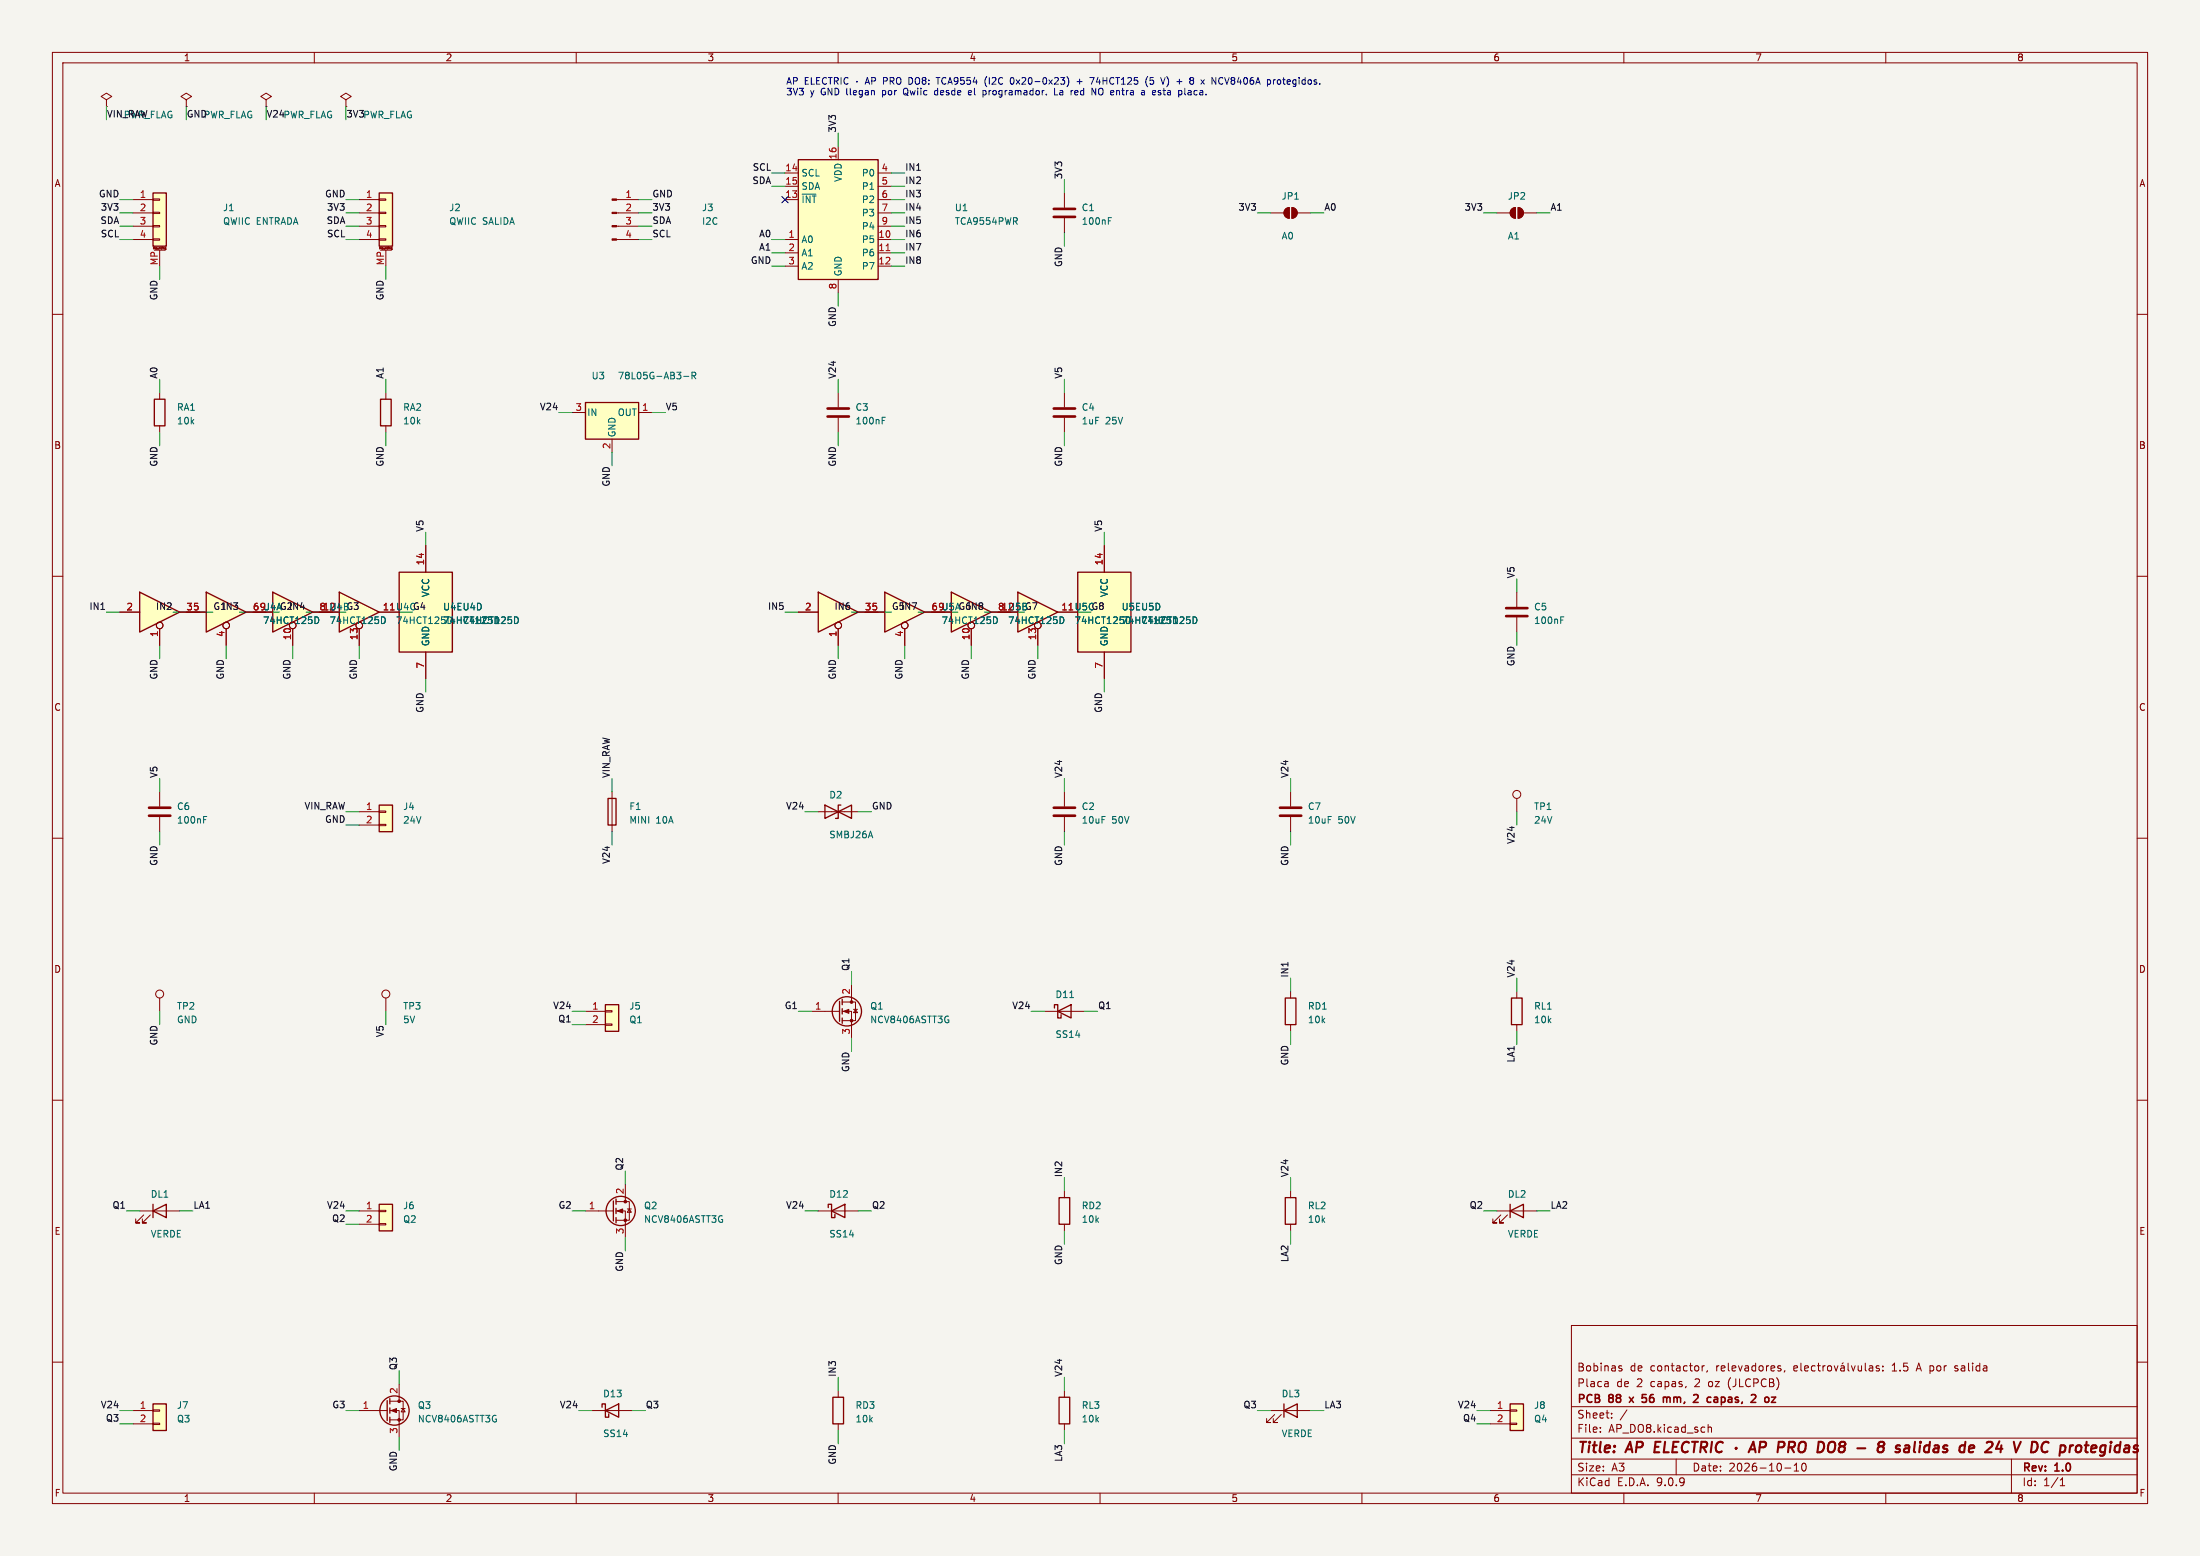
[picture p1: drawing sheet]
<svg xmlns="http://www.w3.org/2000/svg" width="420mm" height="297mm" viewBox="0 0 420 297" stroke-linecap="round" stroke-linejoin="round" font-family="sans-serif">
<path d="M0 0h420v297h-420z" fill="#f5f4ef" stroke="#f5f4ef" stroke-width=".19"/>
<g fill="none" stroke="#840000" stroke-width=".19">
<path d="M10 10h400v277h-400zM12 12h396v273h-396zM60 10v2M110 10v2M160 10v2M210 10v2M260 10v2M310 10v2M360 10v2M10 60h2M408 60h2M10 110h2"/>
<path d="M408 110h2M10 160h2M408 160h2M10 210h2M408 210h2M300 253h108v32h-108zM10 260h2M242.6 269.2h7.6M243.3 270l-1.5 1.5h.8h-.8v-.7M244.6 270l-1.5 1.5h.7h-.7v-.7M300 278.5h108M300 274.5h108"/>
<path d="M300 268.5h108M305.5 273.2v.2M305.5 272.5v.1M306.8 263.7l.2 .2v.8M307 264.6l-.1 .1M307 264l-.1 .1M307.7 270.5v.2M307.7 269.8v.1M309.1 261.1l.5 .2 .1 .1-.1 .2-.4 .1M309.1 260.8h.5M310.6 269.1l-1.3 1.9M320 278.5v3"/>
<path d="M324.9 260.7v1M325.4 260.7l-.3 .1-.2 .2M325.9 261.6l-.1 .3M326.1 271.9v1.5M326.1 272.5l.2-.1 .4 .1v.9M339.6 261.2l.3 .1 .1 .2-.2 .2h-.3M339.6 260.7l.3 .1M340.7 261.6l-.1 .3M342.4 261.2l.8-.2-.1-.2-.4-.1-.3 .2 .1 .7h.6M342.5 279.7l.4-.4v1.5M343.8 260.2v1.3l.2 .2M344.1 279.4l.2-.1a.8 .8 0 0 1 .5 .7 .8 .8 0 0 1-.5 .8l-.2-.2-.2-.4z"/>
<path d="M344.5 261.2l.7-.2v-.2l-.5-.1-.2 .2 .1 .7h.6M346.5 260.8l-.4-.1-.3 .3 .1 .6h.6M346.9 260.7h.6M347.2 260.2v1.3l.3 .2M348 260.7v1M348.4 260.7l-.2 .1-.2 .2M349 260.8l.4-.1 .3 .3v.4l-.3 .3-.4-.1-.1-.2zM350.2 260.7l.3 1 .4-1M351.4 260.8h.6l.1 .9M351.9 260.1l-.2 .2M352.1 261l-.5 .1a.29 .29 0 0 0-.2 .3 .29 .29 0 0 0 .2 .3l.5-.1M352.8 260.2v1.3l.2 .2"/>
<path d="M353.4 260.7l.4 1 .4-1M354.7 260.7l.1 .9 .4 .1 .2-.2M355.4 260.7v1M356.1 260.2v1.3l.2 .2M356.9 260.8h.5l.1 .9M357.5 261l-.5 .1a.29 .29 0 0 0-.2 .3 .29 .29 0 0 0 .2 .3l.5-.1M358.7 260.8l-.3-.1-.2 .2v.2l.5 .2v.3h-.5M359.4 261.5v.2M359.4 260.8v.1M368.6 260.7h.3l.3 .3-.1 .5-.5 .2M369.9 260.8l.3-.1 .3 .3v.4l-.3 .3-.3-.1-.2-.2zM371.2 260.7v1"/>
<path d="M371.6 260.7l-.3 .1-.1 .2M373.2 261.6l.4 .1M373.4 260.7l-.2 .2 .2 .3M384 278.5v6.5M408 260h2M60 285v2M110 285v2M160 285v2M210 285v2M260 285v2M300 281.5h108M310 285v2"/>
<path d="M340.7 280.2h1.2M342.5 280.8h.9M360 285v2M393.3 283.6h.9M393.3 282.5l.4-.4v1.5"/>
</g>
<g fill="none" stroke="#840000" stroke-width=".4">
<path d="M315.9 276.2h.7M317 275.2h-.9l-.3 2h1M317.9 275.2l-.3 2h1M319.4 276.2h.6M320.4 275.2h-.9l-.3 2h1M322.4 275.4a.88 .88 0 0 0-1 0 .88 .88 0 0 0-.3 .9 .69 .69 0 0 0 .3 .8 .69 .69 0 0 0 .8-.1M323 275.2h1.2M323.6 275.2l-.3 2M324.7 276.3h.8a.55 .55 0 0 0 .4-.5 .55 .55 0 0 0-.3-.6h-.8l-.2 2M325.2 276.3l.5 .9M326.8 275.2l-.2 2M328.9 275.4a.88 .88 0 0 0-1 0 .88 .88 0 0 0-.4 .9 .69 .69 0 0 0 .4 .8 .69 .69 0 0 0 .8-.1"/>
<path d="M331.4 276.3v.2M333.8 277.2l.9-2 .4 2M334.1 276.6h.9M335.9 276.3h.8a.55 .55 0 0 0 .4-.5 .55 .55 0 0 0-.3-.6h-.7l-.3 2M339.5 276.3h.7a.55 .55 0 0 0 .5-.5 .55 .55 0 0 0-.4-.6h-.7l-.3 2M341.5 276.3h.7M342.3 275.2h-.7l-.3 2M349.6 275.2h.4l.3 .3M350.3 276.5l-.2 .4-.4 .3M358.6 276.3l-.2 .5 .2 .3M358.7 276l-.1-.4a.64 .64 0 0 1 1.1-.2v.3l-.2 .3M362.7 276a.49 .49 0 0 0-.8 .3l.1 .1 .6 .2 .1 .3-.3 .3-.6-.1"/>
<path d="M367.6 276l-.2 .3-.1 .5 .3 .4M379.3 275.4l.3-.2h.5l.2 .2 .1 .4-.2 .3-1.2 1.1h1.2M385.8 275.2l-.9 2M402.9 275.9l-.1 1.3"/>
</g>
<g fill="none" stroke="#840000" stroke-width=".3">
<path d="M311 266.7l.8 1M311.8 266.7l-.8 1M313.7 266.8h.5M314.2 267.6l-.5 .1M314.3 266.2h-.8v.7M317.8 266.7l.3 .1 .1 .1M318.2 266.9l.2-.2 .4 .1v.1M318.2 266.9v.8M323.3 266.3l.6-.1 .3 .3M327.4 266.7h.3l.2 .2v.8M327.9 267.6l-.5 .1M327.9 267l-.5 .1"/>
<path d="M334.3 266.3l.6-.1 .3 .3M337.4 266.7l-.4 .1-.1 .2 .1 .5 .4 .2"/>
</g>
<path d="M245.1 269.2l2.5-1.2v2.5zM245.1 268v2.5" fill="none" stroke="#840000" stroke-width=".25"/>
<path d="M288.3 268h2.5v5h-2.5z" fill="#ffffc2"/>
<g fill="none" stroke="#840000" stroke-width=".25">
<path d="M157.5 153.7v2.5l5.1-2.5v2.5zM160.5 153.7h-.5v2.5h-.5M160.3 191.1v3.8M160.8 190.8v1M160.8 192.5v1M160.8 194.3v1M201.3 192.4v-.6h.6v2.5h.7v-.6M201.9 193l2.6-1.2v2.5zM158.1 230.5v-.6h.6v2.5h.7v-.6M158.7 231.1l2.6-1.2v2.5zM202.2 228.6h2v5.1h-2zM245.4 228.6h2v5.1h-2z"/>
<path d="M159 266.7h2v5.1h-2zM202.2 266.7h2v5.1h-2zM288.3 268h2.5v5h-2.5z"/>
<circle cx="161.7" cy="193" r="2.79"/>
</g>
<g fill="none" stroke="#840000" stroke-width=".19">
<path d="M66 19.1l1.1-.7-1.1-.6-1 .6 1 .7v1.2M66 20.3h.1M156.2 154.9h7.6M203.2 151.1v2.8M203.2 156v2.8M154.9 193h5.4M160.8 191.3h2.5v3.5h-2.5M160.8 193h1.8v5.1M162.6 188v3.3M162.9 192.7h.8M163.3 192.7l.4 .6h-.8zM199.4 193h7.6"/>
<path d="M156.2 231.1h7.6M203.2 227.3v1.3M203.2 233.7v1.2M246.4 227.3v1.3M246.4 233.7v1.2M160 265.4v1.3M160 271.8v1.2M203.2 265.4v1.3M203.2 271.8v1.2M284.5 269.2h3.8M284.5 271.8h3.8M288.3 269.1h1.3v.3h-1.3z"/>
<path d="M288.3 271.7h1.3v.2h-1.3z"/>
</g>
<path d="M201.2 154.2h4M201.2 155.7h4" fill="none" stroke="#840000" stroke-width=".51"/>
<g fill="#840000" stroke="#840000" stroke-width=".19">
<path d="M161 193l1.1-.3v.7z"/>
<circle cx="162.6" cy="191.3" r=".25"/>
<circle cx="162.6" cy="194.8" r=".25"/>
</g>
<path d="M180.9 194.7h.2v.4l-.2 .1M180.9 193.9l.2 .1M204.2 190.4h.7" fill="none" stroke="#006464" stroke-width=".19"/>
<path d="M194.3 113l7.6 3.8-7.6 3.9z" fill="#ffffc2"/>
<path d="M194.3 113l7.6 3.8-7.6 3.9z" fill="none" stroke="#840000" stroke-width=".25"/>
<g fill="none" stroke="#840000" stroke-width=".19">
<path d="M190.5 116.8h3.8M201.9 116.8h3.8M198.1 120v3.2"/>
<circle cx="198.1" cy="119.4" r=".63"/>
</g>
<path d="M228.1 117.7a.68 .68 0 0 1 .4 .7 .68 .68 0 0 1-.4 .6" fill="none" stroke="#006464" stroke-width=".19"/>
<path d="M205.7 109.2h10.2v15.3h-10.2z" fill="#ffffc2"/>
<g fill="none" stroke="#840000" stroke-width=".25">
<path d="M205.7 109.2h10.2v15.3h-10.2zM245.4 190.5h2v5.1h-2zM288.5 190.5h2.1v5.1h-2.1zM117.1 229.2v3.8M117.6 228.9v1M117.6 230.6v1M117.6 232.4v1M288.3 231.1l2.5-1.2v2.5zM288.3 229.9v2.5M73.9 267.3v3.8M74.4 267v1M74.4 268.7v1"/>
<path d="M74.4 270.5v1"/>
<circle cx="118.5" cy="231.1" r="2.79"/>
<circle cx="75.3" cy="269.2" r="2.79"/>
</g>
<g fill="none" stroke="#840000" stroke-width=".19">
<path d="M210.8 104.1v5.1M210.8 124.5v5M246.4 151.1v2.8M246.4 156v2.8M289.6 152.4v2.5M246.4 189.2v1.3M246.4 195.6v1.3M289.6 189.2v1.3M289.6 195.6v1.3M111.8 231.1h5.3M117.6 229.4h2.5v3.5h-2.5M117.6 231.1h1.8v5.1"/>
<path d="M119.4 226.1v3.3M119.8 230.8h.7M120.1 230.8l.4 .6h-.7zM285.7 231.1h7.7M286.5 231.9l-1.5 1.5h.7h-.7v-.7M287.8 231.9l-1.5 1.5h.7h-.7v-.7M68.6 269.2h5.3M74.4 267.5h2.6v3.5h-2.6M74.4 269.2h1.8v5.1M76.2 264.2v3.3M76.6 268.9h.7M77 268.9l.3 .6h-.7z"/>
<circle cx="289.6" cy="151.6" r=".76"/>
</g>
<path d="M244.3 154.2h4.1M244.3 155.7h4.1" fill="none" stroke="#840000" stroke-width=".51"/>
<g fill="#840000" stroke="#840000" stroke-width=".19">
<path d="M117.9 231.1l1-.3v.7z"/>
<path d="M74.7 269.2l1-.3v.7z"/>
<circle cx="119.4" cy="229.4" r=".25"/>
<circle cx="119.4" cy="232.9" r=".25"/>
<circle cx="76.2" cy="267.5" r=".25"/>
<circle cx="76.2" cy="271" r=".25"/>
</g>
<path d="M137.7 232.8h.2v.4l-.2 .1M137.8 232l.1 .1M94.5 270.9h.3v.4l-.3 .1M94.6 270.1l.1 .1" fill="none" stroke="#006464" stroke-width=".19"/>
<path d="M52.1 113l7.6 3.8-7.6 3.9z" fill="#ffffc2"/>
<path d="M52.1 113l7.6 3.8-7.6 3.9z" fill="none" stroke="#840000" stroke-width=".25"/>
<g fill="none" stroke="#840000" stroke-width=".19">
<path d="M48.3 116.8h3.8M59.7 116.8h3.8M55.9 120v3.2"/>
<circle cx="55.9" cy="119.4" r=".63"/>
</g>
<path d="M39.4 113l7.6 3.8-7.6 3.9z" fill="#ffffc2"/>
<path d="M39.4 113l7.6 3.8-7.6 3.9z" fill="none" stroke="#840000" stroke-width=".25"/>
<g fill="none" stroke="#840000" stroke-width=".19">
<path d="M35.6 116.8h3.8M47 116.8h3.8M43.2 120v3.2M30.5 151.1v2.8M30.5 156v2.8"/>
<circle cx="43.2" cy="119.4" r=".63"/>
</g>
<path d="M73.1 117.7a.68 .68 0 0 1 .5 .7 .68 .68 0 0 1-.5 .6M38.9 156.5h.4M38.9 155.8h.6" fill="none" stroke="#006464" stroke-width=".19"/>
<path d="M28.4 154.2h4.1M28.4 155.7h4.1" fill="none" stroke="#840000" stroke-width=".51"/>
<path d="M72.4 153.7h2.5v5.1h-2.5z" fill="#ffffc2"/>
<path d="M72.4 153.7h2.5v5.1h-2.5zM116.1 152.4h1.5v5.1h-1.5z" fill="none" stroke="#840000" stroke-width=".25"/>
<path d="M68.6 154.9h3.8M68.6 157.5h3.8M72.4 154.8h1.3v.3h-1.3zM72.4 157.4h1.3v.2h-1.3zM116.8 151.1v7.7" fill="none" stroke="#840000" stroke-width=".19"/>
<path d="M115.6 191.8h2.5v5.1h-2.5z" fill="#ffffc2"/>
<path d="M115.6 191.8h2.5v5.1h-2.5z" fill="none" stroke="#840000" stroke-width=".25"/>
<path d="M111.8 193h3.8M111.8 195.6h3.8M115.6 192.9h1.2v.3h-1.2zM115.6 195.5h1.2v.2h-1.2z" fill="none" stroke="#840000" stroke-width=".19"/>
<path d="M76.2 109.2h10.2v15.3h-10.2z" fill="#ffffc2"/>
<path d="M76.2 109.2h10.2v15.3h-10.2z" fill="none" stroke="#840000" stroke-width=".25"/>
<path d="M81.3 104.1v5.1M81.3 124.5v5" fill="none" stroke="#840000" stroke-width=".19"/>
<path d="M29.2 268h2.5v5h-2.5z" fill="#ffffc2"/>
<path d="M29.2 231.1l2.5-1.2v2.5zM29.2 229.9v2.5M29.2 268h2.5v5h-2.5z" fill="none" stroke="#840000" stroke-width=".25"/>
<g fill="none" stroke="#840000" stroke-width=".19">
<path d="M30.5 190.5v2.5M73.7 190.5v2.5M26.7 231.1h7.6M27.4 231.9l-1.5 1.5h.8h-.8v-.7M28.7 231.9l-1.5 1.5h.7h-.7v-.7M25.4 269.2h3.8M25.4 271.8h3.8M29.2 269.1h1.3v.3h-1.3zM29.2 271.7h1.3v.2h-1.3z"/>
<circle cx="30.5" cy="189.7" r=".76"/>
<circle cx="73.7" cy="189.7" r=".76"/>
</g>
<path d="M72.4 229.9h2.5v5h-2.5z" fill="#ffffc2"/>
<path d="M72.4 229.9h2.5v5h-2.5z" fill="none" stroke="#840000" stroke-width=".25"/>
<path d="M50.8 19.1l1-.7-1-.6-1 .6 1 .7v1.2M50.8 20.3h.1M68.6 231.1h3.8M68.6 233.7h3.8M72.4 231h1.3v.3h-1.3zM72.4 233.6h1.3v.2h-1.3z" fill="none" stroke="#840000" stroke-width=".19"/>
<path d="M64.8 113l7.6 3.8-7.6 3.9z" fill="#ffffc2"/>
<path d="M64.8 113l7.6 3.8-7.6 3.9z" fill="none" stroke="#840000" stroke-width=".25"/>
<g fill="none" stroke="#840000" stroke-width=".19">
<path d="M61 116.8h3.8M72.4 116.8h3.8M68.6 120v3.2"/>
<circle cx="68.6" cy="119.4" r=".63"/>
</g>
<path d="M98.5 117.7a.68 .68 0 0 1 .5 .7 .68 .68 0 0 1-.5 .6" fill="none" stroke="#006464" stroke-width=".19"/>
<path d="M26.7 113l7.6 3.8-7.6 3.9z" fill="#ffffc2"/>
<path d="M29.5 76.2h2v5.1h-2zM26.7 113l7.6 3.8-7.6 3.9zM114.9 268.6v-.6h.7v2.5h.6v-.6M115.6 269.2l2.5-1.2v2.5z" fill="none" stroke="#840000" stroke-width=".25"/>
<g fill="none" stroke="#840000" stroke-width=".19">
<path d="M30.5 74.9v1.3M30.5 81.3v1.3M22.9 116.8h3.8M34.3 116.8h3.8M30.5 120v3.2M113 269.2h7.6"/>
<circle cx="30.5" cy="119.4" r=".63"/>
</g>
<path d="M60.4 117.7a.68 .68 0 0 1 .5 .7 .68 .68 0 0 1-.5 .6" fill="none" stroke="#006464" stroke-width=".19"/>
<path d="M111.8 76.8h10.1v7h-10.1z" fill="#ffffc2"/>
<path d="M111.8 76.8h10.1v7h-10.1z" fill="none" stroke="#840000" stroke-width=".25"/>
<path d="M117.7 38.1h4.2M117.7 40.6h4.2M117.7 43.2h4.2M117.7 45.7h4.2M109.2 78.7h2.6M121.9 78.7h2.6M116.8 83.8v2.6" fill="none" stroke="#840000" stroke-width=".19"/>
<path d="M130.5 71.8h1M132.1 71.7h.6l.1-.2v-.3l-.7-.2v1.3M132.4 71.7l.4 .6" fill="none" stroke="#006464" stroke-width=".19"/>
<g fill="#840000" stroke="#840000" stroke-width=".19">
<path d="M116.8 38h.9v.2h-.9z"/>
<path d="M116.8 40.5h.9v.3h-.9z"/>
<path d="M116.8 43.1h.9v.2h-.9z"/>
<path d="M116.8 45.6h.9v.2h-.9z"/>
</g>
<path d="M72.4 36.8h2.5v10.2h-2.5z" fill="#ffffc2"/>
<path d="M72.4 36.8h2.5v10.2h-2.5zM72.6 76.2h2.1v5.1h-2.1z" fill="none" stroke="#840000" stroke-width=".25"/>
<g fill="none" stroke="#840000" stroke-width=".19">
<path d="M20.3 19.1l1-.7-1-.6-1 .6 1 .7v1.2M35.6 19.1l1-.7-1-.6-1.1 .6 1.1 .7v1.2M20.3 20.3h.1M35.6 20.3h.1M68.6 38.1h3.8M72.4 38h1.3v.2h-1.3zM68.6 40.6h3.8M68.6 43.2h3.8M68.6 45.7h3.8M72.4 40.5h1.3v.3h-1.3zM72.4 43.1h1.3v.2h-1.3zM72.4 45.6h1.3v.2h-1.3z"/>
<path d="M72.6 47.8h2.1M73.7 47.8v3M74.7 47.7h.1M74.8 47.3l-.1 .1 .1 .1M74.8 47.3h.1M74.8 47.6v.1M74.8 47.3v.3M74.8 47.5h.1M73.7 74.9v1.3M73.7 81.3v1.3"/>
</g>
<path d="M29.2 36.8h2.5v10.2h-2.5z" fill="#ffffc2"/>
<path d="M29.2 36.8h2.5v10.2h-2.5z" fill="none" stroke="#840000" stroke-width=".25"/>
<g fill="none" stroke="#840000" stroke-width=".19">
<path d="M25.4 38.1h3.8M29.2 38h1.3v.2h-1.3zM288.6 39.9l.7-.3v2.1a1.02 1.02 0 0 1-.9-.7 1.02 1.02 0 0 1 .2-1.1zM289.8 39.6a1.02 1.02 0 0 1 1 1 1.02 1.02 0 0 1-1 1.1zM25.4 40.6h3.8M25.4 43.2h3.8M25.4 45.7h3.8M29.2 40.5h1.3v.3h-1.3zM29.2 43.1h1.3v.2h-1.3zM29.2 45.6h1.3v.2h-1.3zM29.5 47.8h2M30.5 47.8v3"/>
<path d="M31.5 47.5h.1M31.5 47.4v.1M31.5 47.7h.1M31.5 47.3v.1M31.5 47.3h.1M31.6 47.3h.1v.3M31.6 47.3h-.1M31.7 47.6l-.1 .1M31.7 47.5h-.1M285.7 40.6h2.6M290.8 40.6h2.6M160 74.9v2.8"/>
<path d="M160 79.8v2.8M289.6 113v2.8M289.6 117.9v2.8"/>
</g>
<path d="M158 78h4.1M158 79.5h4.1M287.5 116.1h4.1M287.5 117.6h4.1" fill="none" stroke="#840000" stroke-width=".51"/>
<path d="M168.4 79.6h.6M168.4 80.3h.4M298 118.4h.4M298 117.7h.6" fill="none" stroke="#006464" stroke-width=".19"/>
<g fill="#840000" stroke="#840000" stroke-width=".19">
<path d="M288.6 39.9l.7-.3v2.1a1.02 1.02 0 0 1-.9-.7 1.02 1.02 0 0 1 .2-1.1z"/>
<path d="M289.8 39.6a1.02 1.02 0 0 1 1 1 1.02 1.02 0 0 1-1 1.1z"/>
</g>
<path d="M156.2 113l7.6 3.8-7.6 3.9z" fill="#ffffc2"/>
<path d="M156.2 113l7.6 3.8-7.6 3.9z" fill="none" stroke="#840000" stroke-width=".25"/>
<g fill="none" stroke="#840000" stroke-width=".19">
<path d="M245.4 39.9l.7-.3v2.1a1.02 1.02 0 0 1-.9-.7 1.02 1.02 0 0 1 .2-1.1zM246.6 39.6a1.02 1.02 0 0 1 1 1 1.02 1.02 0 0 1-1 1.1zM242.6 40.6h2.5M247.6 40.6h2.6M152.4 116.8h3.8M163.8 116.8h3.8M160 120v3.2"/>
<circle cx="160" cy="119.4" r=".63"/>
</g>
<path d="M190 117.7a.68 .68 0 0 1 .4 .7 .68 .68 0 0 1-.4 .6" fill="none" stroke="#006464" stroke-width=".19"/>
<g fill="#840000" stroke="#840000" stroke-width=".19">
<path d="M245.4 39.9l.7-.3v2.1a1.02 1.02 0 0 1-.9-.7 1.02 1.02 0 0 1 .2-1.1z"/>
<path d="M246.6 39.6a1.02 1.02 0 0 1 1 1 1.02 1.02 0 0 1-1 1.1z"/>
</g>
<path d="M181.6 113l7.6 3.8-7.6 3.9z" fill="#ffffc2"/>
<path d="M181.6 113l7.6 3.8-7.6 3.9z" fill="none" stroke="#840000" stroke-width=".25"/>
<g fill="none" stroke="#840000" stroke-width=".19">
<path d="M177.8 116.8h3.8M189.2 116.8h3.8M185.4 120v3.2"/>
<circle cx="185.4" cy="119.4" r=".63"/>
</g>
<path d="M152.4 30.5h15.2v22.8h-15.2z" fill="#ffffc2"/>
<path d="M152.4 30.5h15.2v22.8h-15.2z" fill="none" stroke="#840000" stroke-width=".25"/>
<g fill="none" stroke="#840000" stroke-width=".19">
<path d="M149.9 33h2.5M149.9 35.6h2.5M149.9 38.1h2.5M160 27.9v2.6M167.6 33h2.6M167.6 35.6h2.6M167.6 38.1h2.6M203.2 36.8v2.8M149.9 45.7h2.5M149.9 48.3h2.5M149.9 50.8h2.5M160 53.3v2.6"/>
<path d="M167.6 45.7h2.6M167.6 48.3h2.6M167.6 50.8h2.6M167.6 40.6h2.6M167.6 43.2h2.6M203.2 41.7v2.8M203.2 74.9v2.8M203.2 79.8v2.8"/>
</g>
<path d="M169.2 47.8h.7" fill="none" stroke="#a90000" stroke-width=".19"/>
<path d="M201.2 39.9h4M201.2 41.4h4M201.2 78h4M201.2 79.5h4" fill="none" stroke="#840000" stroke-width=".51"/>
<path d="M211.6 42.2h.4M211.6 41.5h.6" fill="none" stroke="#006464" stroke-width=".19"/>
<path d="M168.9 113l7.6 3.8-7.6 3.9z" fill="#ffffc2"/>
<path d="M168.9 113l7.6 3.8-7.6 3.9z" fill="none" stroke="#840000" stroke-width=".25"/>
<g fill="none" stroke="#840000" stroke-width=".19">
<path d="M22.9 116.8h3.8M34.3 116.8h5.1M47 116.8h5.1M59.7 116.8h5.1M72.4 116.8h3.8M81.3 104.1v5.1M152.4 116.8h3.8M163.8 116.8h5.1M176.5 116.8h5.1M189.2 116.8h5.1M201.9 116.8h3.8M210.8 104.1v5.1"/>
<path d="M30.5 120v3.2M43.2 120v3.2M55.9 120v3.2M68.6 120v3.2M81.3 124.5v5M160 120v3.2M172.7 120v3.2M185.4 120v3.2M198.1 120v3.2M210.8 124.5v5"/>
<circle cx="30.5" cy="119.4" r=".63"/>
<circle cx="43.2" cy="119.4" r=".63"/>
<circle cx="55.9" cy="119.4" r=".63"/>
<circle cx="68.6" cy="119.4" r=".63"/>
<circle cx="160" cy="119.4" r=".63"/>
<circle cx="172.7" cy="119.4" r=".63"/>
<circle cx="185.4" cy="119.4" r=".63"/>
<circle cx="198.1" cy="119.4" r=".63"/>
</g>
<path d="M60.4 117.7a.68 .68 0 0 1 .5 .7 .68 .68 0 0 1-.5 .6M73.1 117.7a.68 .68 0 0 1 .5 .7 .68 .68 0 0 1-.5 .6M98.5 117.7a.68 .68 0 0 1 .5 .7 .68 .68 0 0 1-.5 .6M190 117.7a.68 .68 0 0 1 .4 .7 .68 .68 0 0 1-.4 .6M202.7 117.7a.68 .68 0 0 1 .4 .7 .68 .68 0 0 1-.4 .6M228.1 117.7a.68 .68 0 0 1 .4 .7 .68 .68 0 0 1-.4 .6" fill="none" stroke="#006464" stroke-width=".19"/>
<g fill="none" stroke="#009600" stroke-width=".19">
<path d="M20.3 20.3v2.6M22.9 38.1h2.5M35.6 20.3v2.6M50.8 20.3v2.6M66 20.3v2.6M66 38.1h2.6M121.9 38.1h2.6M147.3 35.6h2.6M147.3 33h2.6M160 25.4v2.5M170.2 35.6h2.5M170.2 33h2.5"/>
<path d="M170.2 38.1h2.5M203.2 34.3v2.5M22.9 43.2h2.5M22.9 40.6h2.5M22.9 45.7h2.5M30.5 50.8v2.5M66 43.2h2.6M66 40.6h2.6M66 45.7h2.6M73.7 50.8v2.5M121.9 43.2h2.6M121.9 40.6h2.6"/>
<path d="M121.9 45.7h2.6M147.3 45.7h2.6M147.3 50.8h2.6M147.3 48.3h2.6M160 55.9v2.5M170.2 43.2h2.5M170.2 40.6h2.5M170.2 45.7h2.5M170.2 50.8h2.5M170.2 48.3h2.5M203.2 44.5v2.5M240 40.6h2.6"/>
<path d="M250.2 40.6h2.5M283.2 40.6h2.5M293.4 40.6h2.5M30.5 72.4v2.5M73.7 72.4v2.5M106.7 78.7h2.5M124.5 78.7h2.5M160 72.4v2.5M203.2 72.4v2.5M30.5 82.6v2.5M73.7 82.6v2.5M116.8 86.4v2.5"/>
<path d="M160 82.6v2.5M203.2 82.6v2.5M20.3 116.8h2.6M33 116.8h2.6M38.1 116.8h2.5M45.7 116.8h2.6M58.4 116.8h2.6M81.3 101.6v2.5M149.9 116.8h2.5M162.6 116.8h2.5M167.6 116.8h2.6M175.3 116.8h2.5"/>
<path d="M188 116.8h2.5M210.8 101.6v2.5M289.6 110.5v2.5M30.5 123.2v2.5M43.2 123.2v2.5M55.9 123.2v2.5M68.6 123.2v2.5M81.3 129.5v2.6M160 123.2v2.5M172.7 123.2v2.5M185.4 123.2v2.5M198.1 123.2v2.5"/>
<path d="M210.8 129.5v2.6M289.6 120.7v2.5M30.5 148.6v2.5M30.5 158.8v2.5M66 154.9h2.6M66 157.5h2.6M116.8 148.6v2.5M116.8 158.8v2.5M153.7 154.9h2.5M163.8 154.9h2.6M203.2 148.6v2.5M203.2 158.8v2.5"/>
<path d="M246.4 148.6v2.5M246.4 158.8v2.5M289.6 154.9v2.6M30.5 193v2.6M73.7 193v2.6M109.2 193h2.6M109.2 195.6h2.6M152.4 193h2.5M162.6 185.4v2.6M162.6 198.1v2.6M196.8 193h2.6M207 193h2.5"/>
<path d="M246.4 186.7v2.5M246.4 196.9v2.5M289.6 186.7v2.5M289.6 196.9v2.5M24.1 231.1h2.6M34.3 231.1h2.5M66 231.1h2.6M66 233.7h2.6M109.2 231.1h2.6M119.4 223.5v2.6M119.4 236.2v2.6M153.7 231.1h2.5"/>
<path d="M163.8 231.1h2.6M203.2 224.8v2.5M203.2 234.9v2.6M246.4 224.8v2.5M246.4 234.9v2.6M283.2 231.1h2.5M293.4 231.1h2.5M22.9 269.2h2.5M22.9 271.8h2.5M66 269.2h2.6M76.2 261.6v2.6M76.2 274.3v2.6"/>
<path d="M110.5 269.2h2.5M120.6 269.2h2.6M160 262.9v2.5M160 273v2.6M203.2 262.9v2.5M203.2 273v2.6M240 269.2h2.6M250.2 269.2h2.5M281.9 269.2h2.6M281.9 271.8h2.6"/>
</g>
<path d="M149.3 37.5l1.2 1.2M150.5 37.5l-1.2 1.2" fill="none" stroke="#000084" stroke-width=".19"/>
<g fill="none" stroke="#0000c2" stroke-width=".19">
<path d="M150.2 16.1l.4-1.3 .5 1.3M150.3 15.7h.6M151.5 15.5l.6-.1 .1-.2v-.3l-.7-.1v1.3M153.7 15.4h.5M154.3 14.8h-.6v1.3h.6M154.9 14.8v1.3h.6M155.9 15.4h.4M156.5 14.8h-.6v1.3h.6M157.8 14.9a.6 .6 0 0 0-.9 .4 .6 .6 0 0 0 .6 .8l.3-.1M158.1 14.8h.8M158.5 14.8v1.3M159.3 15.5l.6-.1 .1-.2v-.3l-.7-.1v1.3"/>
<path d="M159.6 15.5l.4 .6M160.6 14.8v1.3M161.9 14.9a.6 .6 0 0 0-.8 .4 .6 .6 0 0 0 .6 .8l.2-.1M163.6 15.5v.1M165.2 16.1l.4-1.3 .4 1.3M165.3 15.7h.6M166.4 15.5l.6-.1 .2-.2-.1-.3-.7-.1v1.3M168.7 15.5l.6-.1 .1-.2-.1-.3-.6-.1v1.3M169.9 15.5l.6-.1 .2-.2-.1-.3-.7-.1v1.3M170.2 15.5l.5 .6M171.2 15l.2-.2a.43 .43 0 0 1 .6 .4v.4a.42 .42 0 0 1-.4 .5 .42 .42 0 0 1-.5-.5zM172.7 16.9a.9 .9 0 0 0 0 1.2"/>
<path d="M173.5 14.8a.64 .64 0 0 1 .7 .6 .64 .64 0 0 1-.7 .7zM174.8 15l.2-.2a.43 .43 0 0 1 .6 .4v.4a.42 .42 0 0 1-.5 .5 .42 .42 0 0 1-.4-.5zM176.3 15.3l-.3-.2 .3-.3h.2l.3 .2-.3 .3M176.3 15.3l-.3 .3 .1 .4 .2 .1 .3-.1 .2-.2v-.2l-.3-.3M176.3 15.3h.2M177.3 16v.1M177.3 15.3v.1M178.7 14.8h.7M178.9 17.3h-.4l-.1 .2 .1 .5 .4 .1M179.1 14.8v1.3M185.4 17.3h-.3l-.2 .2v.6h.5M185.5 17.6l-.6 .1"/>
<path d="M187.8 17.3h.3l.2 .2-.1 .5-.4 .1M188.4 14.6a1.46 1.46 0 0 0 0 2M192.9 15l.3-.2a.68 .68 0 0 1 .4 .6 .68 .68 0 0 1-.4 .7l-.3-.3M201.3 16.8v1.3h.6M203.7 14.6a1.46 1.46 0 0 1 0 2M205.3 18.1h.3M205.6 17.3h-.3M205.6 15.6h1M205.8 17.6l-.6 .1M206.1 15.1v1M208 14.8h.9l-.6 1.3M208.5 16.8l.7 1.3v-1.3"/>
<path d="M209.8 17a.98 .98 0 0 0 .1 1.1M218.9 16.2l.2 .4M219.1 14.6l-.2 .4M219.5 16l.2 .1 .4-.1M220.2 14.8h-.6l-.1 .6 .2-.1h.4M222.7 14.6a1.46 1.46 0 0 1 0 2M227.2 17.3h-.4M227.2 14.9l.2-.1 .4 .1M227.3 17.6h-.3l-.2 .2v.3h.5M232.1 14.8v1.3l-.7-1.3v1.3M233.4 14.9l-.3-.1-.3 .2M244.5 15.5l-.2-.3-.3 .1-.2 .2 .2 .5 .3 .1 .2-.3"/>
</g>
<g font-size="2.8" fill="#840000">
<text x="301" y="277.9">Title:</text>
<text x="310.6" y="277.9">AP</text>
<text x="342.6" y="277.9">PRO</text>
<text x="351" y="277.9">DO8</text>
<text x="359.4" y="277.9">-</text>
<text x="364.2" y="277.9">8</text>
<text x="368.4" y="277.9">salidas</text>
<text x="381.4" y="277.9">de</text>
<text x="387.2" y="277.9">24</text>
<text x="393.4" y="277.9">V DC</text>
<text x="403.7" y="277.9">protegidas</text>
</g>
<g font-size="2.1" fill="#840000">
<text x="301" y="262">Bobinas</text>
<text x="311.1" y="262">de</text>
<text x="315.1" y="262">contactor,</text>
<text x="327.7" y="262">relevadores,</text>
<text x="361.6" y="262">1.5</text>
<text x="366.5" y="262">A</text>
<text x="374" y="262">salida</text>
<text x="301" y="268.2">PCB</text>
<text x="301" y="265">Placa</text>
<text x="307.2" y="268.2">88</text>
<text x="308.6" y="265">de</text>
<text x="311.8" y="268.2">x</text>
<text x="312.5" y="265">2</text>
<text x="314.8" y="268.2">56</text>
<text x="315.2" y="265">capas,</text>
<text x="319.4" y="268.2">mm,</text>
<text x="323.8" y="265">2</text>
<text x="325.8" y="268.2">2</text>
<text x="326.6" y="265">oz</text>
<text x="329" y="268.2">capas,</text>
<text x="330.4" y="265">(JLCPCB)</text>
<text x="338" y="268.2">2</text>
<text x="301" y="273.7">File:</text>
<text x="301" y="271">Sheet:</text>
<text x="307.1" y="273.7">AP_DO8.kicad_sch</text>
<text x="301" y="281.1">Size:</text>
<text x="307.6" y="281.1">A3</text>
<text x="323" y="281.1">Date:</text>
<text x="330" y="281.1">2026-10-10</text>
<text x="386" y="281.3">Rev:</text>
<text x="392.4" y="281.3">1.0</text>
<text x="301" y="283.9">KiCad</text>
<text x="308.7" y="283.9">E.D.A.</text>
<text x="316.3" y="283.9">9.0.9</text>
<text x="386" y="283.9">Id:</text>
<text x="390.1" y="283.9">1/1</text>
</g>
<g font-size="1.8" fill="#840000">
<text x="35" y="11.9">1</text>
<text x="85" y="11.9">2</text>
<text x="135" y="11.9">3</text>
<text x="185" y="11.9">4</text>
<text x="235" y="11.9">5</text>
<text x="285" y="11.9">6</text>
<text x="335" y="11.9">7</text>
<text x="385" y="11.9">8</text>
<text x="10.3" y="35.9">A</text>
<text x="408.3" y="35.9">A</text>
<text x="10.3" y="85.9">B</text>
<text x="408.2" y="85.9">B</text>
<text x="10.3" y="135.9">C</text>
<text x="408.2" y="135.9">C</text>
<text x="10.3" y="185.9">D</text>
<text x="408.2" y="185.9">D</text>
<text x="10.3" y="235.9">E</text>
<text x="408.3" y="235.9">E</text>
<text x="10.3" y="285.9">F</text>
<text x="35" y="286.9">1</text>
<text x="85" y="286.9">2</text>
<text x="135" y="286.9">3</text>
<text x="185" y="286.9">4</text>
<text x="235" y="286.9">5</text>
<text x="285" y="286.9">6</text>
<text x="335" y="286.9">7</text>
<text x="385" y="286.9">8</text>
<text x="408.3" y="285.9">F</text>
</g>
<g font-size="1.8" fill="#0000c2">
<text x="179.7" y="16.5">TCA9554</text>
<text x="189" y="16.5">(I2C</text>
<text x="194.1" y="16.5">0x20-0x23)</text>
<text x="209.8" y="16.5">74HCT125</text>
<text x="220.6" y="16.5">(5</text>
<text x="223.8" y="16.5">V)</text>
<text x="226.9" y="16.5">+</text>
<text x="229.6" y="16.5">8</text>
<text x="232" y="16.5">x</text>
<text x="234.2" y="16.5">NCV8406A</text>
<text x="245" y="16.5">protegidos.</text>
<text x="150" y="18.5">3V3</text>
<text x="154.7" y="18.5">y</text>
<text x="156.8" y="18.5">GND llegan</text>
<text x="168.9" y="18.5">por</text>
<text x="173.1" y="18.5">Qwiic</text>
<text x="179.3" y="18.5">desde</text>
<text x="186" y="18.5">el</text>
<text x="188.9" y="18.5">programador.</text>
<text x="202.7" y="18.5">La</text>
<text x="206.1" y="18.5">red</text>
<text x="210.3" y="18.5">NO entra</text>
<text x="220.2" y="18.5">a</text>
<text x="222.5" y="18.5">esta</text>
<text x="227.7" y="18.5">placa.</text>
</g>
<g font-size="1.8" fill="#0f0f0f">
<text x="20.3" y="22.5">VIN_RAW</text>
<text x="35.6" y="22.5">GNDPWR_FLAG</text>
<text x="50.8" y="22.5">V24PWR_FLAG</text>
<text x="66" y="22.5">3V3PWR_FLAG</text>
<text x="159.7" y="25.4" transform="rotate(-90 159.7 25.4)">3V3</text>
<text x="143.5" y="35.2">SDA</text>
<text x="143.6" y="32.7">SCL</text>
<text x="172.7" y="35.2">IN2</text>
<text x="172.7" y="32.7">IN1</text>
<text x="202.9" y="34.3" transform="rotate(-90 202.9 34.3)">3V3</text>
<text x="18.8" y="37.8">GND</text>
<text x="19.1" y="40.3">3V3</text>
<text x="62" y="37.8">GND</text>
<text x="62.3" y="40.3">3V3</text>
<text x="124.5" y="40.3">3V3</text>
<text x="124.5" y="37.8">GND</text>
<text x="172.7" y="40.3">IN4</text>
<text x="172.7" y="37.8">IN3</text>
<text x="236.3" y="40.3">3V3</text>
<text x="252.7" y="40.3">A0</text>
<text x="279.5" y="40.3">3V3</text>
<text x="295.9" y="40.3">A1</text>
<text x="19.1" y="42.8">SDA</text>
<text x="19.1" y="45.4">SCL</text>
<text x="62.3" y="42.8">SDA</text>
<text x="62.3" y="45.4">SCL</text>
<text x="124.5" y="42.8">SDA</text>
<text x="124.5" y="45.4">SCL</text>
<text x="144.8" y="45.4">A0</text>
<text x="144.8" y="47.9">A1</text>
<text x="172.7" y="47.9">IN7</text>
<text x="172.7" y="45.4">IN6</text>
<text x="172.7" y="42.8">IN5</text>
<text x="143.2" y="50.5">GND</text>
<text x="172.7" y="50.5">IN8</text>
<text x="202.9" y="51.1" transform="rotate(-90 202.9 51.1)">GND</text>
<text x="30.1" y="57.4" transform="rotate(-90 30.1 57.4)">GND</text>
<text x="73.3" y="57.4" transform="rotate(-90 73.3 57.4)">GND</text>
<text x="159.7" y="62.5" transform="rotate(-90 159.7 62.5)">GND</text>
<text x="30.1" y="72.4" transform="rotate(-90 30.1 72.4)">A0</text>
<text x="73.3" y="72.4" transform="rotate(-90 73.3 72.4)">A1</text>
<text x="159.7" y="72.4" transform="rotate(-90 159.7 72.4)">V24</text>
<text x="202.9" y="72.4" transform="rotate(-90 202.9 72.4)">V5</text>
<text x="103" y="78.4">V24</text>
<text x="127" y="78.4">V5</text>
<text x="30.1" y="89.2" transform="rotate(-90 30.1 89.2)">GND</text>
<text x="73.3" y="89.2" transform="rotate(-90 73.3 89.2)">GND</text>
<text x="159.7" y="89.2" transform="rotate(-90 159.7 89.2)">GND</text>
<text x="202.9" y="89.2" transform="rotate(-90 202.9 89.2)">GND</text>
<text x="116.5" y="93" transform="rotate(-90 116.5 93)">GND</text>
<text x="80.9" y="101.6" transform="rotate(-90 80.9 101.6)">V5</text>
<text x="210.5" y="101.6" transform="rotate(-90 210.5 101.6)">V5</text>
<text x="289.2" y="110.5" transform="rotate(-90 289.2 110.5)">V5</text>
<text x="17" y="116.5">IN1</text>
<text x="29.7" y="116.5">IN2</text>
<text x="40.6" y="116.5">G1IN3</text>
<text x="48.2" y="116.6">69U4AG2IN4</text>
<text x="60.9" y="116.6">812U4BG3</text>
<text x="73" y="116.6">11 U4CG4</text>
<text x="146.5" y="116.5">IN5</text>
<text x="159.2" y="116.5">IN6</text>
<text x="170.2" y="116.5">G5IN7</text>
<text x="177.7" y="116.6">69U5AG6IN8</text>
<text x="190.4" y="116.6">812U5BG7</text>
<text x="202.5" y="116.6">11 U5CG8</text>
<text x="30.1" y="129.8" transform="rotate(-90 30.1 129.8)">GND</text>
<text x="42.8" y="129.8" transform="rotate(-90 42.8 129.8)">GND</text>
<text x="55.5" y="129.8" transform="rotate(-90 55.5 129.8)">GND</text>
<text x="68.2" y="129.8" transform="rotate(-90 68.2 129.8)">GND</text>
<text x="159.7" y="129.8" transform="rotate(-90 159.7 129.8)">GND</text>
<text x="172.4" y="129.8" transform="rotate(-90 172.4 129.8)">GND</text>
<text x="185.1" y="129.8" transform="rotate(-90 185.1 129.8)">GND</text>
<text x="197.8" y="129.8" transform="rotate(-90 197.8 129.8)">GND</text>
<text x="289.2" y="127.3" transform="rotate(-90 289.2 127.3)">GND</text>
<text x="80.9" y="136.2" transform="rotate(-90 80.9 136.2)">GND</text>
<text x="210.5" y="136.2" transform="rotate(-90 210.5 136.2)">GND</text>
<text x="30.1" y="148.6" transform="rotate(-90 30.1 148.6)">V5</text>
<text x="116.5" y="148.6" transform="rotate(-90 116.5 148.6)">VIN_RAW</text>
<text x="202.9" y="148.6" transform="rotate(-90 202.9 148.6)">V24</text>
<text x="246" y="148.6" transform="rotate(-90 246 148.6)">V24</text>
<text x="58" y="154.6">VIN_RAW</text>
<text x="150" y="154.6">V24</text>
<text x="166.4" y="154.6">GND</text>
<text x="62" y="157.1">GND</text>
<text x="289.2" y="161.2" transform="rotate(-90 289.2 161.2)">V24</text>
<text x="30.1" y="165.4" transform="rotate(-90 30.1 165.4)">GND</text>
<text x="116.5" y="165" transform="rotate(-90 116.5 165)">V24</text>
<text x="202.9" y="165.4" transform="rotate(-90 202.9 165.4)">GND</text>
<text x="246" y="165.4" transform="rotate(-90 246 165.4)">GND</text>
<text x="162.2" y="185.4" transform="rotate(-90 162.2 185.4)">Q1</text>
<text x="246" y="186.7" transform="rotate(-90 246 186.7)">IN1</text>
<text x="289.2" y="186.7" transform="rotate(-90 289.2 186.7)">V24</text>
<text x="105.5" y="192.7">V24</text>
<text x="106.5" y="195.2">Q1</text>
<text x="149.7" y="192.7">G1</text>
<text x="193.1" y="192.7">V24</text>
<text x="209.5" y="192.7">Q1</text>
<text x="30.1" y="199.7" transform="rotate(-90 30.1 199.7)">GND</text>
<text x="73.3" y="198.1" transform="rotate(-90 73.3 198.1)">V5</text>
<text x="246" y="203.5" transform="rotate(-90 246 203.5)">GND</text>
<text x="289.2" y="202.9" transform="rotate(-90 289.2 202.9)">LA1</text>
<text x="162.2" y="204.7" transform="rotate(-90 162.2 204.7)">GND</text>
<text x="119" y="223.5" transform="rotate(-90 119 223.5)">Q2</text>
<text x="202.9" y="224.8" transform="rotate(-90 202.9 224.8)">IN2</text>
<text x="246" y="224.8" transform="rotate(-90 246 224.8)">V24</text>
<text x="21.4" y="230.8">Q1</text>
<text x="36.8" y="230.8">LA1</text>
<text x="62.3" y="230.8">V24</text>
<text x="63.3" y="233.3">Q2</text>
<text x="106.5" y="230.8">G2</text>
<text x="150" y="230.8">V24</text>
<text x="166.4" y="230.8">Q2</text>
<text x="280.5" y="230.8">Q2</text>
<text x="295.9" y="230.8">LA2</text>
<text x="119" y="242.8" transform="rotate(-90 119 242.8)">GND</text>
<text x="202.9" y="241.6" transform="rotate(-90 202.9 241.6)">GND</text>
<text x="246" y="241" transform="rotate(-90 246 241)">LA2</text>
<text x="75.9" y="261.6" transform="rotate(-90 75.9 261.6)">Q3</text>
<text x="159.7" y="262.9" transform="rotate(-90 159.7 262.9)">IN3</text>
<text x="202.9" y="262.9" transform="rotate(-90 202.9 262.9)">V24</text>
<text x="19.1" y="268.9">V24</text>
<text x="63.4" y="268.9">G3</text>
<text x="106.8" y="268.9">V24</text>
<text x="123.2" y="268.9">Q3</text>
<text x="237.3" y="268.9">Q3</text>
<text x="252.7" y="268.9">LA3</text>
<text x="278.2" y="268.9">V24</text>
<text x="20.1" y="271.4">Q3</text>
<text x="279.2" y="271.4">Q4</text>
<text x="75.9" y="280.9" transform="rotate(-90 75.9 280.9)">GND</text>
<text x="159.7" y="279.7" transform="rotate(-90 159.7 279.7)">GND</text>
<text x="202.9" y="279.1" transform="rotate(-90 202.9 279.1)">LA3</text>
</g>
<g font-size="1.8" fill="#006464">
<text x="23.5" y="22.8">PWR_FLAG</text>
<text x="152.9" y="33.9">SCL</text>
<text x="160.9" y="34.8" transform="rotate(-90 160.9 34.8)">VDD</text>
<text x="164.4" y="33.9">P0</text>
<text x="42.5" y="40.5">J1</text>
<text x="85.7" y="40.5">J2</text>
<text x="133.9" y="40.5">J3</text>
<text x="152.9" y="36.4">SDA</text>
<text x="152.9" y="39">~{INT}</text>
<text x="164.4" y="36.4">P1</text>
<text x="164.4" y="39">P2</text>
<text x="164.4" y="41.5">P3</text>
<text x="182.2" y="40.5">U1</text>
<text x="206.4" y="40.5">C1</text>
<text x="244.6" y="38.3">JP1</text>
<text x="287.8" y="38.3">JP2</text>
<text x="42.5" y="43.1">QWIIC ENTRADA</text>
<text x="85.7" y="43.1">QWIIC SALIDA</text>
<text x="133.9" y="43.1">I2C</text>
<text x="152.9" y="46.6">A0</text>
<text x="164.4" y="44">P4</text>
<text x="164.4" y="46.6">P5</text>
<text x="182.2" y="43.1">TCA9554PWR</text>
<text x="206.4" y="43.1">100nF</text>
<text x="244.6" y="45.9">A0</text>
<text x="287.8" y="45.9">A1</text>
<text x="152.9" y="49.1">A1</text>
<text x="152.9" y="51.7">A2</text>
<text x="160.9" y="52.8" transform="rotate(-90 160.9 52.8)">GND</text>
<text x="164.4" y="49.1">P6</text>
<text x="164.4" y="51.7">P7</text>
<text x="112.8" y="72.6">U3</text>
<text x="117.8" y="72.6">78L05G-AB3-R</text>
<text x="33.7" y="78.6">RA1</text>
<text x="33.7" y="81.2">10k</text>
<text x="76.9" y="78.6">RA2</text>
<text x="76.9" y="81.2">10k</text>
<text x="112" y="79.6">IN</text>
<text x="117.7" y="83.6" transform="rotate(-90 117.7 83.6)">GND</text>
<text x="117.8" y="79.6">OUT</text>
<text x="163.2" y="78.6">C3</text>
<text x="163.2" y="81.2">100nF</text>
<text x="206.4" y="78.6">C4</text>
<text x="206.4" y="81.2">1uF</text>
<text x="211" y="81.2">25V</text>
<text x="50.1" y="119.3">74HCT125D</text>
<text x="60.9" y="116.6">812U4B</text>
<text x="62.8" y="119.3">74HCT125D</text>
<text x="73" y="116.6">11 U4C</text>
<text x="75.5" y="119.3">74HCT125D</text>
<text x="82.1" y="114.1" transform="rotate(-90 82.1 114.1)">VCC</text>
<text x="84.5" y="116.7">U4EU4D</text>
<text x="84.5" y="119.3">74HCT125D</text>
<text x="88.2" y="119.3">74HCT125D</text>
<text x="179.6" y="119.3">74HCT125D</text>
<text x="192.3" y="119.3">74HCT125D</text>
<text x="205" y="119.3">74HCT125D</text>
<text x="211.7" y="114.1" transform="rotate(-90 211.7 114.1)">VCC</text>
<text x="214" y="116.7">U5EU5D</text>
<text x="214" y="119.3">74HCT125D</text>
<text x="217.7" y="119.3">74HCT125D</text>
<text x="292.8" y="116.7">C5</text>
<text x="292.8" y="119.3">100nF</text>
<text x="82.1" y="123.4" transform="rotate(-90 82.1 123.4)">GND</text>
<text x="211.7" y="123.4" transform="rotate(-90 211.7 123.4)">GND</text>
<text x="33.7" y="154.8">C6</text>
<text x="76.9" y="154.8">J4</text>
<text x="120" y="154.8">F1</text>
<text x="158.2" y="152.6">D2</text>
<text x="206.4" y="154.8">C2</text>
<text x="249.6" y="154.8">C7</text>
<text x="292.8" y="154.8">TP1</text>
<text x="33.7" y="157.4">100nF</text>
<text x="76.9" y="157.4">24V</text>
<text x="120" y="157.4">MINI</text>
<text x="125.2" y="157.4">10A</text>
<text x="158.2" y="160.2">SMBJ26A</text>
<text x="206.4" y="157.4">10uF</text>
<text x="212.2" y="157.4">50V</text>
<text x="249.6" y="157.4">10uF</text>
<text x="255.4" y="157.4">50V</text>
<text x="292.8" y="157.4">24V</text>
<text x="201.4" y="190.7">D11</text>
<text x="33.7" y="192.9">TP2</text>
<text x="33.7" y="195.5">GND</text>
<text x="76.9" y="192.9">TP3</text>
<text x="76.9" y="195.5">5V</text>
<text x="120" y="192.9">J5</text>
<text x="120" y="195.5">Q1</text>
<text x="166" y="195.5">NCV8406ASTT3G</text>
<text x="166" y="192.9">Q1</text>
<text x="249.6" y="192.9">RD1</text>
<text x="249.6" y="195.5">10k</text>
<text x="292.8" y="195.5">10k</text>
<text x="292.8" y="192.9">RL1</text>
<text x="201.4" y="198.3">SS14</text>
<text x="28.7" y="228.8">DL1</text>
<text x="76.9" y="231">J6</text>
<text x="76.9" y="233.6">Q2</text>
<text x="122.8" y="233.6">NCV8406ASTT3G</text>
<text x="122.8" y="231">Q2</text>
<text x="158.2" y="228.8">D12</text>
<text x="206.4" y="231">RD2</text>
<text x="206.4" y="233.6">10k</text>
<text x="249.6" y="233.6">10k</text>
<text x="249.6" y="231">RL2</text>
<text x="287.8" y="228.8">DL2</text>
<text x="28.7" y="236.4">VERDE</text>
<text x="158.2" y="236.4">SS14</text>
<text x="287.8" y="236.4">VERDE</text>
<text x="33.7" y="269.1">J7</text>
<text x="79.7" y="269.1">Q3</text>
<text x="115" y="266.9">D13</text>
<text x="163.2" y="269.1">RD3</text>
<text x="206.4" y="269.1">RL3</text>
<text x="244.6" y="266.9">DL3</text>
<text x="292.8" y="269.1">J8</text>
<text x="33.7" y="271.7">Q3</text>
<text x="79.7" y="271.7">NCV8406ASTT3G</text>
<text x="115" y="274.5">SS14</text>
<text x="163.2" y="271.7">10k</text>
<text x="206.4" y="271.7">10k</text>
<text x="244.6" y="274.5">VERDE</text>
<text x="292.8" y="271.7">Q4</text>
</g>
<g font-size="1.8" fill="#a90000">
<text x="149.8" y="32.8">14</text>
<text x="149.8" y="35.3">15</text>
<text x="159.8" y="30.5" transform="rotate(-90 159.8 30.5)">16</text>
<text x="168.2" y="32.8">4</text>
<text x="168.2" y="35.3">5</text>
<text x="26.6" y="37.8">1</text>
<text x="26.6" y="40.4">2</text>
<text x="69.8" y="37.8">1</text>
<text x="69.8" y="40.4">2</text>
<text x="119.3" y="37.8">1</text>
<text x="119.3" y="40.4">2</text>
<text x="149.8" y="37.8">13</text>
<text x="168.2" y="37.8">6</text>
<text x="168.2" y="40.4">7</text>
<text x="26.6" y="42.9">3</text>
<text x="26.6" y="45.5">4</text>
<text x="69.8" y="42.9">3</text>
<text x="69.8" y="45.5">4</text>
<text x="119.3" y="42.9">3</text>
<text x="119.3" y="45.5">4</text>
<text x="150.4" y="45.5">1</text>
<text x="167.6" y="45.5">10</text>
<text x="168.2" y="42.9">9</text>
<text x="30.2" y="50.7" transform="rotate(-90 30.2 50.7)">MP</text>
<text x="73.4" y="50.7" transform="rotate(-90 73.4 50.7)">MP</text>
<text x="150.4" y="48">2</text>
<text x="150.4" y="50.5">3</text>
<text x="167.6" y="48">11</text>
<text x="167.6" y="50.5">12</text>
<text x="159.8" y="55.3" transform="rotate(-90 159.8 55.3)">8</text>
<text x="109.8" y="78.5">3</text>
<text x="122.5" y="78.5">1</text>
<text x="116.6" y="85.8" transform="rotate(-90 116.6 85.8)">2</text>
<text x="81" y="108" transform="rotate(-90 81 108)">14</text>
<text x="210.6" y="108" transform="rotate(-90 210.6 108)">14</text>
<text x="24.1" y="116.6">2</text>
<text x="35.5" y="116.6">35</text>
<text x="48.2" y="116.6">69U4A</text>
<text x="153.6" y="116.6">2</text>
<text x="165" y="116.6">35</text>
<text x="177.7" y="116.6">69U5A</text>
<text x="190.4" y="116.6">812U5B</text>
<text x="202.5" y="116.6">11 U5C</text>
<text x="30.2" y="121.7" transform="rotate(-90 30.2 121.7)">1</text>
<text x="42.9" y="121.7" transform="rotate(-90 42.9 121.7)">4</text>
<text x="55.6" y="122.3" transform="rotate(-90 55.6 122.3)">10</text>
<text x="68.3" y="122.3" transform="rotate(-90 68.3 122.3)">13</text>
<text x="159.8" y="121.7" transform="rotate(-90 159.8 121.7)">1</text>
<text x="172.5" y="121.7" transform="rotate(-90 172.5 121.7)">4</text>
<text x="185.2" y="122.3" transform="rotate(-90 185.2 122.3)">10</text>
<text x="197.9" y="122.3" transform="rotate(-90 197.9 122.3)">13</text>
<text x="81" y="127.7" transform="rotate(-90 81 127.7)">7</text>
<text x="210.6" y="127.7" transform="rotate(-90 210.6 127.7)">7</text>
<text x="69.8" y="154.7">1</text>
<text x="69.8" y="157.2">2</text>
<text x="162.3" y="189.9" transform="rotate(-90 162.3 189.9)">2</text>
<text x="113" y="192.8">1</text>
<text x="113" y="195.3">2</text>
<text x="155.5" y="192.8">1</text>
<text x="162.3" y="197.6" transform="rotate(-90 162.3 197.6)">3</text>
<text x="69.8" y="230.9">1</text>
<text x="69.8" y="233.4">2</text>
<text x="112.3" y="230.9">1</text>
<text x="119.1" y="228" transform="rotate(-90 119.1 228)">2</text>
<text x="119.1" y="235.7" transform="rotate(-90 119.1 235.7)">3</text>
<text x="26.6" y="269">1</text>
<text x="69.1" y="269">1</text>
<text x="75.9" y="266.1" transform="rotate(-90 75.9 266.1)">2</text>
<text x="285.7" y="269">1</text>
<text x="26.6" y="271.5">2</text>
<text x="75.9" y="273.8" transform="rotate(-90 75.9 273.8)">3</text>
<text x="285.7" y="271.5">2</text>
</g>
<g font-size=".5" fill="#840000">
<text x="29.1" y="47.7">Mounting</text>
<text x="72.3" y="47.7">Mounting</text>
</g>
</svg>
